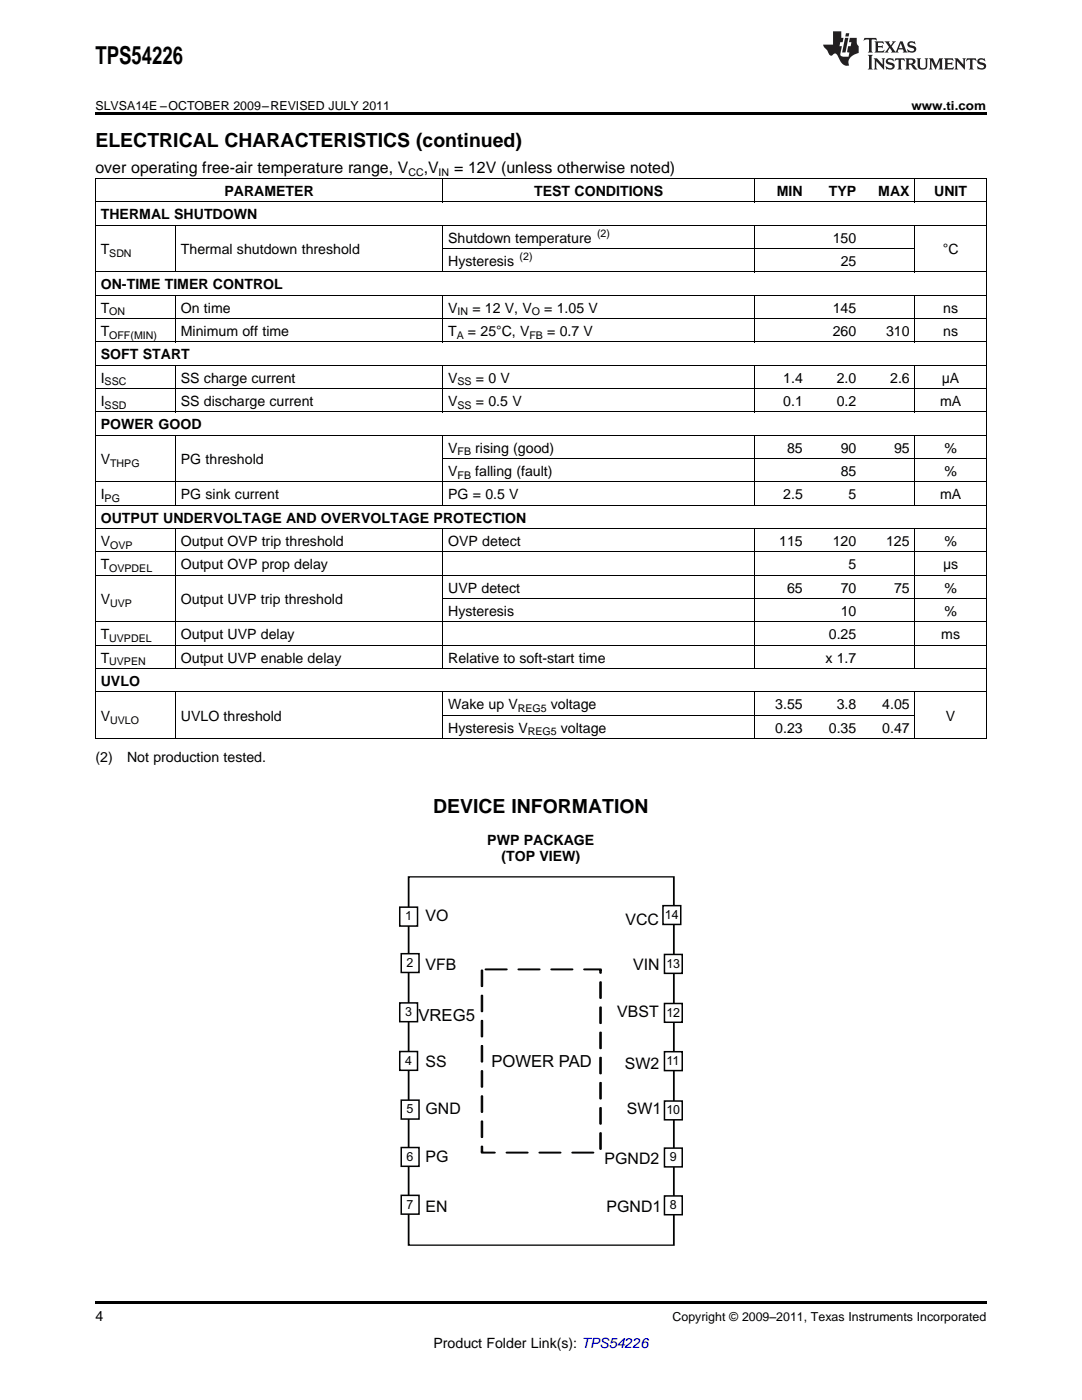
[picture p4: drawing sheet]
<svg xmlns="http://www.w3.org/2000/svg" width="216mm" height="279mm" viewBox="0 0 216 279" stroke-linecap="round" stroke-linejoin="round" font-family="sans-serif">
<g fill="#231f20">
<path d="M172.5 7.6l-.1 .5 .4-.2h.6v.1v2.1l-.2 .4h.9l-.2-.4v-2.1l.1-.1h.5l.5 .2-.2-.5zM174.5 8.3l.2 .3v1.5l-.2 .4h1.8l.2-.6a1.04 1.04 0 0 1-1.3 .2v-.7h.6l.3 .2v-.6l-.3 .2h-.6v-.6l.8-.1 .4 .3-.2-.5zM176.5 8.3l.9 1.1-.9 1.1h.8l-.2-.2 .4-.7 .5 .7-.2 .2h1.5l-.2-.2 .2-.4h.9l.1 .4-.2 .2h1l-.3-.3-.7-1.9h-.5l-.9 2-.8-1 .9-1h-.8l.1 .3-.4 .5-.3-.6 .1-.2zM179.7 8.6l.4 1h-.7zM181.3 8.4a.63 .63 0 0 0-.2 .7 .63 .63 0 0 0 .6 .4l.6 .2 .1 .2a.75 .75 0 0 1-.7 .4 .75 .75 0 0 1-.6-.5l.1 .7 .1-.1a1.11 1.11 0 0 0 1.5-.6 1.13 1.13 0 0 0-1.2-.8l-.1-.4a1.04 1.04 0 0 1 1.2 .2l-.2-.5-.2 .1-.4-.2zM173.2 10.9l.2 .4v2.2l-.2 .4h1l-.3-.4v-2.2l.3-.4zM174.3 11.6l.3 .4v1.5l-.3 .4h.8l-.2-.4v-1.3l1.5 1.7v-1.9l.2-.4h-.7l.2 .4v.9l-1.1-1.3zM177 11.8a.62 .62 0 0 0-.2 .7 .62 .62 0 0 0 .6 .4l.6 .1 .1 .3a.76 .76 0 0 1-.7 .3 .76 .76 0 0 1-.7-.4l.2 .7 .1-.1a1.11 1.11 0 0 0 1.5-.6 1.13 1.13 0 0 0-1.2-.8l-.1-.4a1.04 1.04 0 0 1 1.2 .2l-.2-.6-.2 .1-.5-.1zM178.7 11.6l-.2 .6a.61 .61 0 0 1 .8-.3v1.6l-.2 .4h.9l-.2-.4v-1.6a.63 .63 0 0 1 .7 .3l-.1-.6zM180.6 11.6l.3 .4v1.5l-.3 .4h1l-.2-.2-.1-.8 .6 .2a.76 .76 0 0 0 1.2 .7l-1-1a.58 .58 0 0 0 .6-.5 .58 .58 0 0 0-.5-.6zM181.4 11.9h.1a.45 .45 0 0 1 .5 .1 .45 .45 0 0 1 .1 .5l-.8 .2zM182.9 11.6l.2 .2a2.17 2.17 0 0 0 .3 1.9 .99 .99 0 0 0 1.6-.6v-1.1l.2-.4h-.7l.2 .2a1.92 1.92 0 0 1-.2 1.8 .6 .6 0 0 1-.9-.5v-1.1l.2-.4zM185.4 11.6l.2 .4v1.5l-.2 .4h.7l-.2-.4v-1.4l.8 1.8 .8-1.8v1.4l-.2 .4h.9l-.2-.4v-1.5l.2-.4h-.8l-.6 1.5-.6-1.5zM188.4 11.6l.2 .4v1.5l-.2 .4h1.8l.1-.6a1.04 1.04 0 0 1-1.2 .1v-.6h.5l.4 .2v-.6l-.4 .2h-.5v-.7h.8l.3 .3-.1-.6zM190.5 11.6l.2 .4v1.5l-.2 .4h.7l-.2-.4v-1.3l1.5 1.7v-1.9l.2-.4h-.7l.2 .4v.9l-1.1-1.3zM192.9 11.6l-.1 .6a.61 .61 0 0 1 .7-.3l.1 1.6-.3 .4h1l-.3-.4 .1-1.6a.63 .63 0 0 1 .7 .3l-.1-.6zM195.2 11.8a.62 .62 0 0 0-.2 .7 .62 .62 0 0 0 .6 .4l.6 .1 .1 .3a.76 .76 0 0 1-.7 .3 .76 .76 0 0 1-.6-.4l.1 .7 .1-.1a1.11 1.11 0 0 0 1.6-.6 1.13 1.13 0 0 0-1.3-.8l-.1-.4a1.04 1.04 0 0 1 1.2 .2l-.1-.6-.2 .1-.5-.1z"/>
<path d="M166.2 6.3v2.6h-1.9v.4l.8 .9a.91 .91 0 0 0 1 .8 .56 .56 0 0 1 .5-.3 .56 .56 0 0 1 .5 .3l.4 .8a1.53 1.53 0 0 0 1.9 1.2 1.54 1.54 0 0 1 1-2.1l.9-.3v-1.4a1.52 1.52 0 0 1-.4-1.6h-1.3l-.2 .8h.5l-.2 .8h-.5l-.1 1v.2l.4 .1-.2 .8a1.93 1.93 0 0 1-1.6-.3l.3-1.8h-.5l.2-.8h.4l.2-.8h-.4v-1.3zM168.6 7.6l-.6 2.9h.7l.6-2.9zM168.8 6.6l-.1 .7h.6l.2-.7z"/>
</g>
<path d="M81.5 175h53v73.5h-53z" fill="none" stroke="#010202" stroke-width=".3"/>
<path d="M96.1 193.6l.2 .1v3.1l-.1 .1-.2-.1zM96.1 198.6l.2 .1v3.1l-.1 .1-.2-.1zM96.1 203.6l.2 .1v3.2l-.1 .1-.2-.1zM96.1 208.7h.2v3.2l-.1 .1-.2-.1zM96.1 213.7l.2 .1v3.1l-.1 .1-.2-.1zM96.1 218.7l.2 .1v3.1l-.1 .1-.2-.1zM96.1 223.7l.2 .1v3.1l-.1 .1-.2-.1zM96.1 228.7l.2 .1v1.2l-.1-.1 2.6 .1-.1 .1h-2.6zM101 230l4.2-.1 .2 .1-.2 .1h-4.1zM107.6 230l4.2-.1 .1 .1-.1 .1h-4.1zM114.2 230l4.1-.1 .2 .1-.2 .1h-4.1zM119.7 226.1h.3v3.2l-.2 .1-.1-.1zM119.7 221l.3 .1v3.2l-.2 .1-.1-.1zM119.7 216l.3 .1v3.2l-.2 .1-.1-.1zM119.7 211h.3v3.3h-.2l-.1-.1zM119.7 206h.3v3.2l-.2 .1-.1-.1zM119.7 201h.3v3.2l-.2 .1-.1-.1zM119.7 195.9l.3 .1v3.2l-.2 .1-.1-.1zM116.5 193.4h3.4l.1 .8-.3-.1v-.6l.1 .1h-3.2zM110 193.4h4.2l.1 .1-4.2 .1zM103.4 193.4h4.2l.1 .1-4.2 .1zM96.9 193.4h4.1l.2 .1-4.3 .1z" fill-rule="evenodd" fill="#010202"/>
<g fill="none" stroke="#010202" stroke-width=".2">
<path d="M96.1 193.6l.2 .1v3.1l-.1 .1-.2-.1zM96.1 198.6l.2 .1v3.1l-.1 .1-.2-.1zM96.9 193.4h4.1l.2 .1-4.3 .1zM103.4 193.4h4.2l.1 .1-4.2 .1zM110 193.4h4.2l.1 .1-4.2 .1zM116.5 193.4h3.4l.1 .8-.3-.1v-.6l.1 .1h-3.2zM119.7 195.9l.3 .1v3.2l-.2 .1-.1-.1zM96.1 203.6l.2 .1v3.2l-.1 .1-.2-.1zM96.1 208.7h.2v3.2l-.1 .1-.2-.1zM96.1 213.7l.2 .1v3.1l-.1 .1-.2-.1zM96.1 218.7l.2 .1v3.1l-.1 .1-.2-.1zM119.7 216l.3 .1v3.2l-.2 .1-.1-.1z"/>
<path d="M119.7 211h.3v3.3h-.2l-.1-.1zM119.7 206h.3v3.2l-.2 .1-.1-.1zM119.7 201h.3v3.2l-.2 .1-.1-.1zM96.1 223.7l.2 .1v3.1l-.1 .1-.2-.1zM96.1 228.7l.2 .1v1.2l-.1-.1 2.6 .1-.1 .1h-2.6zM101 230l4.2-.1 .2 .1-.2 .1h-4.1zM107.6 230l4.2-.1 .1 .1-.1 .1h-4.1zM114.2 230l4.1-.1 .2 .1-.2 .1h-4.1zM119.7 226.1h.3v3.2l-.2 .1-.1-.1zM119.7 221l.3 .1v3.2l-.2 .1-.1-.1z"/>
</g>
<path d="M132.3 180.7h3.5v3.8h-3.5z" fill-rule="evenodd" fill="#fff"/>
<path d="M132.3 180.7h3.5v3.8h-3.5z" fill="none" stroke="#010202" stroke-width=".3"/>
<path d="M80.1 238.6h3.5v3.7h-3.5z" fill-rule="evenodd" fill="#fff"/>
<path d="M80.1 238.6h3.5v3.7h-3.5z" fill="none" stroke="#010202" stroke-width=".3"/>
<path d="M80.1 219.6h3.5v3.7h-3.5z" fill-rule="evenodd" fill="#fff"/>
<path d="M80.1 219.6h3.5v3.7h-3.5z" fill="none" stroke="#010202" stroke-width=".3"/>
<path d="M80.1 229h3.5v3.8h-3.5z" fill-rule="evenodd" fill="#fff"/>
<path d="M80.1 229h3.5v3.8h-3.5z" fill="none" stroke="#010202" stroke-width=".3"/>
<path d="M80.1 190.3h3.5v3.8h-3.5z" fill-rule="evenodd" fill="#fff"/>
<path d="M80.1 190.3h3.5v3.8h-3.5z" fill="none" stroke="#010202" stroke-width=".3"/>
<path d="M79.8 200.2h3.5v3.7h-3.5z" fill-rule="evenodd" fill="#fff"/>
<path d="M79.8 200.2h3.5v3.7h-3.5z" fill="none" stroke="#010202" stroke-width=".3"/>
<path d="M79.8 209.9h3.5v3.7h-3.5z" fill-rule="evenodd" fill="#fff"/>
<path d="M79.8 209.9h3.5v3.7h-3.5z" fill="none" stroke="#010202" stroke-width=".3"/>
<path d="M79.8 181h3.5v3.8h-3.5z" fill-rule="evenodd" fill="#fff"/>
<path d="M79.8 181h3.5v3.8h-3.5z" fill="none" stroke="#010202" stroke-width=".3"/>
<path d="M132.6 190.5h3.5v3.8h-3.5z" fill-rule="evenodd" fill="#fff"/>
<path d="M132.6 190.5h3.5v3.8h-3.5z" fill="none" stroke="#010202" stroke-width=".3"/>
<path d="M132.6 200.3h3.5v3.7h-3.5z" fill-rule="evenodd" fill="#fff"/>
<path d="M132.6 200.3h3.5v3.7h-3.5z" fill="none" stroke="#010202" stroke-width=".3"/>
<path d="M132.6 209.9h3.5v3.8h-3.5z" fill-rule="evenodd" fill="#fff"/>
<path d="M132.6 209.9h3.5v3.8h-3.5z" fill="none" stroke="#010202" stroke-width=".3"/>
<path d="M132.6 229.1h3.5v3.8h-3.5z" fill-rule="evenodd" fill="#fff"/>
<path d="M132.6 229.1h3.5v3.8h-3.5z" fill="none" stroke="#010202" stroke-width=".3"/>
<path d="M132.6 238.7h3.5v3.7h-3.5z" fill-rule="evenodd" fill="#fff"/>
<path d="M132.6 238.7h3.5v3.7h-3.5z" fill="none" stroke="#010202" stroke-width=".3"/>
<path d="M132.6 219.7h3.5v3.8h-3.5z" fill-rule="evenodd" fill="#fff"/>
<path d="M132.6 219.7h3.5v3.8h-3.5z" fill="none" stroke="#010202" stroke-width=".3"/>
<path d="M19 22.5h177.8v.5h-177.8zM19 259.7h177.8v.5h-177.8z" fill="#000"/>
<g fill="none" stroke="#000" stroke-width=".2">
<path d="M19 35.6h177.8M19.1 35.7v111.8M88.3 35.7v4.7M150.5 35.7v4.7M182.5 35.7v4.7M196.8 35.7v111.8M19 58.9h177.8M19 54.3h177.8M19 45h177.8M19 40.3h177.8M35 45v9.3M35 59v9.3"/>
<path d="M88.3 45v9.3M88.3 59v9.3M88.4 49.6h94.2M150.5 45v9.3M150.5 59v9.3M182.5 45v9.3M182.5 59v9.3M19 77.6h177.8M19 72.9h177.8M19 68.2h177.8M19 63.6h177.8M35 73v9.3"/>
<path d="M88.3 73v9.3M150.5 73v9.3M182.5 73v9.3M19 96.2h177.8M19 86.9h177.8M19 82.2h177.8M35 86.9v14M88.3 86.9v14M88.4 91.5h108.4M150.5 86.9v14M182.5 86.9v14M19 114.8h177.8"/>
<path d="M19 110.2h177.8M19 105.5h177.8M19 100.8h177.8M35 105.6v27.9M88.3 105.6v27.9M88.4 119.5h108.4M150.5 105.6v27.9M182.5 105.6v27.9M19 138.1h177.8M19 133.4h177.8M19 128.8h177.8M19 124.1h177.8"/>
<path d="M35 138.1v9.4M88.3 138.1v9.4M150.5 138.1v9.4M182.5 138.1v9.4M19 147.4h177.8M88.4 142.8h94.2"/>
</g>
<text font-size="4.9" x="19" y="12.8">TPS54226</text>
<g font-size="3.9">
<text x="19" y="29.3">ELECTRICAL CHARACTERISTICS (continued)</text>
<text x="86.4" y="162.3">DEVICE INFORMATION</text>
</g>
<g font-size="3.3" fill="#010202">
<text x="83.5" y="203.8">VREG5</text>
<text x="98.1" y="212.9">POWER PAD</text>
</g>
<g font-size="3.2">
<text x="19" y="34.4">over operating free-air temperature range, V</text>
<text x="84.5" y="34.4">,V</text>
<text x="90.6" y="34.4">= 12V (unless otherwise noted)</text>
</g>
<g font-size="3.2" fill="#010202">
<text x="84.9" y="183.8">VO</text>
<text x="124.8" y="184.5">VCC</text>
<text x="84.9" y="193.6">VFB</text>
<text x="126.4" y="193.6">VIN</text>
<text x="123.2" y="203">VBST</text>
<text x="84.9" y="213">SS</text>
<text x="124.7" y="213.4">SW2</text>
<text x="84.9" y="222.4">GND</text>
<text x="125.1" y="222.3">SW1</text>
<text x="84.9" y="232">PG</text>
<text x="120.6" y="232.4">PGND2</text>
<text x="84.9" y="241.9">EN</text>
<text x="121" y="241.8">PGND1</text>
</g>
<g font-size="2.8">
<text x="44.8" y="39.1">PARAMETER</text>
<text x="106.6" y="39.1">TEST CONDITIONS</text>
<text x="155" y="39.1">MIN</text>
<text x="165.4" y="39.1">TYP</text>
<text x="175.3" y="39.1">MAX</text>
<text x="186.4" y="39.1">UNIT</text>
<text x="20.1" y="43.7">THERMAL SHUTDOWN</text>
<text x="20.1" y="50.7">T</text>
<text x="36.1" y="50.7">Thermal shutdown threshold</text>
<text x="89.4" y="48.4">Shutdown temperature</text>
<text x="89.4" y="53.1">Hysteresis</text>
<text x="166.2" y="48.4">150</text>
<text x="167.7" y="53.1">25</text>
<text x="188.1" y="50.7">°C</text>
<text x="20.1" y="57.7">ON-TIME TIMER CONTROL</text>
<text x="20.1" y="62.4">T</text>
<text x="36.1" y="62.4">On time</text>
<text x="89.4" y="62.4">V</text>
<text x="94.3" y="62.4">= 12 V, V</text>
<text x="108.6" y="62.4">= 1.05 V</text>
<text x="166.2" y="62.4">145</text>
<text x="188.2" y="62.4">ns</text>
<text x="20.1" y="67">T</text>
<text x="20.1" y="71.7">SOFT START</text>
<text x="36.1" y="67">Minimum off time</text>
<text x="89.4" y="67">T</text>
<text x="93.4" y="67">= 25°C, V</text>
<text x="109.2" y="67">= 0.7 V</text>
<text x="166.2" y="67">260</text>
<text x="176.8" y="67">310</text>
<text x="188.2" y="67">ns</text>
<text x="20.1" y="76.3">I</text>
<text x="36.1" y="76.3">SS charge current</text>
<text x="89.4" y="76.3">V</text>
<text x="95" y="76.3">= 0 V</text>
<text x="156.3" y="76.3">1.4</text>
<text x="167" y="76.3">2.0</text>
<text x="177.6" y="76.3">2.6</text>
<text x="187.9" y="76.3">μA</text>
<text x="20.1" y="81">I</text>
<text x="36.1" y="81">SS discharge current</text>
<text x="89.4" y="81">V</text>
<text x="95" y="81">= 0.5 V</text>
<text x="156.3" y="81">0.1</text>
<text x="167" y="81">0.2</text>
<text x="187.6" y="81">mA</text>
<text x="20.1" y="85.7">POWER GOOD</text>
<text x="20.1" y="92.6">V</text>
<text x="36.1" y="92.6">PG threshold</text>
<text x="89.4" y="90.3">V</text>
<text x="89.4" y="95">V</text>
<text x="94.8" y="90.3">rising (good)</text>
<text x="94.8" y="95">falling (fault)</text>
<text x="157.1" y="90.3">85</text>
<text x="167.7" y="90.3">90</text>
<text x="167.7" y="95">85</text>
<text x="178.4" y="90.3">95</text>
<text x="188.5" y="90.3">%</text>
<text x="188.5" y="95">%</text>
<text x="20.1" y="99.6">I</text>
<text x="36.1" y="99.6">PG sink current</text>
<text x="89.4" y="99.6">PG = 0.5 V</text>
<text x="156.3" y="99.6">2.5</text>
<text x="169.3" y="99.6">5</text>
<text x="187.6" y="99.6">mA</text>
<text x="20.1" y="104.3">OUTPUT UNDERVOLTAGE AND OVERVOLTAGE PROTECTION</text>
<text x="20.1" y="108.9">V</text>
<text x="20.1" y="113.6">T</text>
<text x="36.1" y="108.9">Output OVP trip threshold</text>
<text x="36.1" y="113.6">Output OVP prop delay</text>
<text x="89.4" y="108.9">OVP detect</text>
<text x="155.5" y="108.9">115</text>
<text x="166.2" y="108.9">120</text>
<text x="169.3" y="113.6">5</text>
<text x="176.8" y="108.9">125</text>
<text x="188.2" y="113.6">μs</text>
<text x="188.5" y="108.9">%</text>
<text x="89.4" y="118.3">UVP detect</text>
<text x="157.1" y="118.3">65</text>
<text x="167.7" y="118.3">70</text>
<text x="178.4" y="118.3">75</text>
<text x="188.5" y="118.3">%</text>
<text x="20.1" y="120.6">V</text>
<text x="36.1" y="120.6">Output UVP trip threshold</text>
<text x="89.4" y="122.9">Hysteresis</text>
<text x="167.7" y="122.9">10</text>
<text x="188.5" y="122.9">%</text>
<text x="20.1" y="127.6">T</text>
<text x="36.1" y="127.6">Output UVP delay</text>
<text x="165.4" y="127.6">0.25</text>
<text x="187.8" y="127.6">ms</text>
<text x="20.1" y="132.2">T</text>
<text x="20.1" y="136.9">UVLO</text>
<text x="36.1" y="132.2">Output UVP enable delay</text>
<text x="89.4" y="132.2">Relative to soft-start time</text>
<text x="164.7" y="132.2">x 1.7</text>
<text x="20.1" y="143.9">V</text>
<text x="36.1" y="143.9">UVLO threshold</text>
<text x="89.4" y="141.5">Wake up V</text>
<text x="109.9" y="141.5">voltage</text>
<text x="154.7" y="141.5">3.55</text>
<text x="167" y="141.5">3.8</text>
<text x="176" y="141.5">4.05</text>
<text x="188.7" y="143.9">V</text>
<text x="89.4" y="146.2">Hysteresis V</text>
<text x="111.9" y="146.2">voltage</text>
<text x="154.7" y="146.2">0.23</text>
<text x="165.4" y="146.2">0.35</text>
<text x="176" y="146.2">0.47</text>
<text x="19" y="152">(2)</text>
<text x="25.4" y="152">Not production tested.</text>
<text x="97.2" y="168.6">PWP PACKAGE</text>
<text x="100" y="171.8">(TOP VIEW)</text>
<text x="19" y="263.6">4</text>
<text x="86.5" y="269">Product Folder Link(s): TPS54226</text>
</g>
<g font-size="2.5">
<text x="19" y="21.9">SLVSA14E –OCTOBER 2009–REVISED JULY 2011</text>
<text x="181.9" y="21.9">www.ti.com</text>
<text x="134.2" y="263.6">Copyright © 2009–2011, Texas Instruments Incorporated</text>
</g>
<g font-size="2.5" fill="#010202">
<text x="80.8" y="183.7">1</text>
<text x="132.7" y="183.4">14</text>
<text x="81.1" y="193">2</text>
<text x="133" y="193.1">13</text>
<text x="80.8" y="202.8">3</text>
<text x="133" y="202.9">12</text>
<text x="80.8" y="212.5">4</text>
<text x="133" y="212.5">11</text>
<text x="81.1" y="222.2">5</text>
<text x="133" y="222.4">10</text>
<text x="81.1" y="231.6">6</text>
<text x="133.7" y="231.8">9</text>
<text x="81.1" y="241.2">7</text>
<text x="133.7" y="241.3">8</text>
</g>
<g font-size="2.1">
<text x="81.5" y="35.1">CC</text>
<text x="87.5" y="35.1">IN</text>
<text x="119.1" y="47.3">(2)</text>
<text x="21.8" y="51.3">SDN</text>
<text x="103.7" y="51.9">(2)</text>
<text x="21.8" y="62.9">ON</text>
<text x="91.3" y="62.9">IN</text>
<text x="106.1" y="62.9">O</text>
<text x="21.8" y="67.6">OFF(MIN)</text>
<text x="91.1" y="67.6">A</text>
<text x="105.7" y="67.6">FB</text>
<text x="20.9" y="76.9">SSC</text>
<text x="91.3" y="76.9">SS</text>
<text x="20.9" y="81.6">SSD</text>
<text x="91.3" y="81.6">SS</text>
<text x="22" y="93.2">THPG</text>
<text x="91.3" y="90.9">FB</text>
<text x="91.3" y="95.5">FB</text>
<text x="20.9" y="100.2">PG</text>
<text x="22" y="109.5">OVP</text>
<text x="21.8" y="114.2">OVPDEL</text>
<text x="22" y="121.1">UVP</text>
<text x="21.8" y="128.1">UVPDEL</text>
<text x="21.8" y="132.8">UVPEN</text>
<text x="103.3" y="142.1">REG5</text>
<text x="22" y="144.4">UVLO</text>
<text x="105.3" y="146.8">REG5</text>
</g>
</svg>
